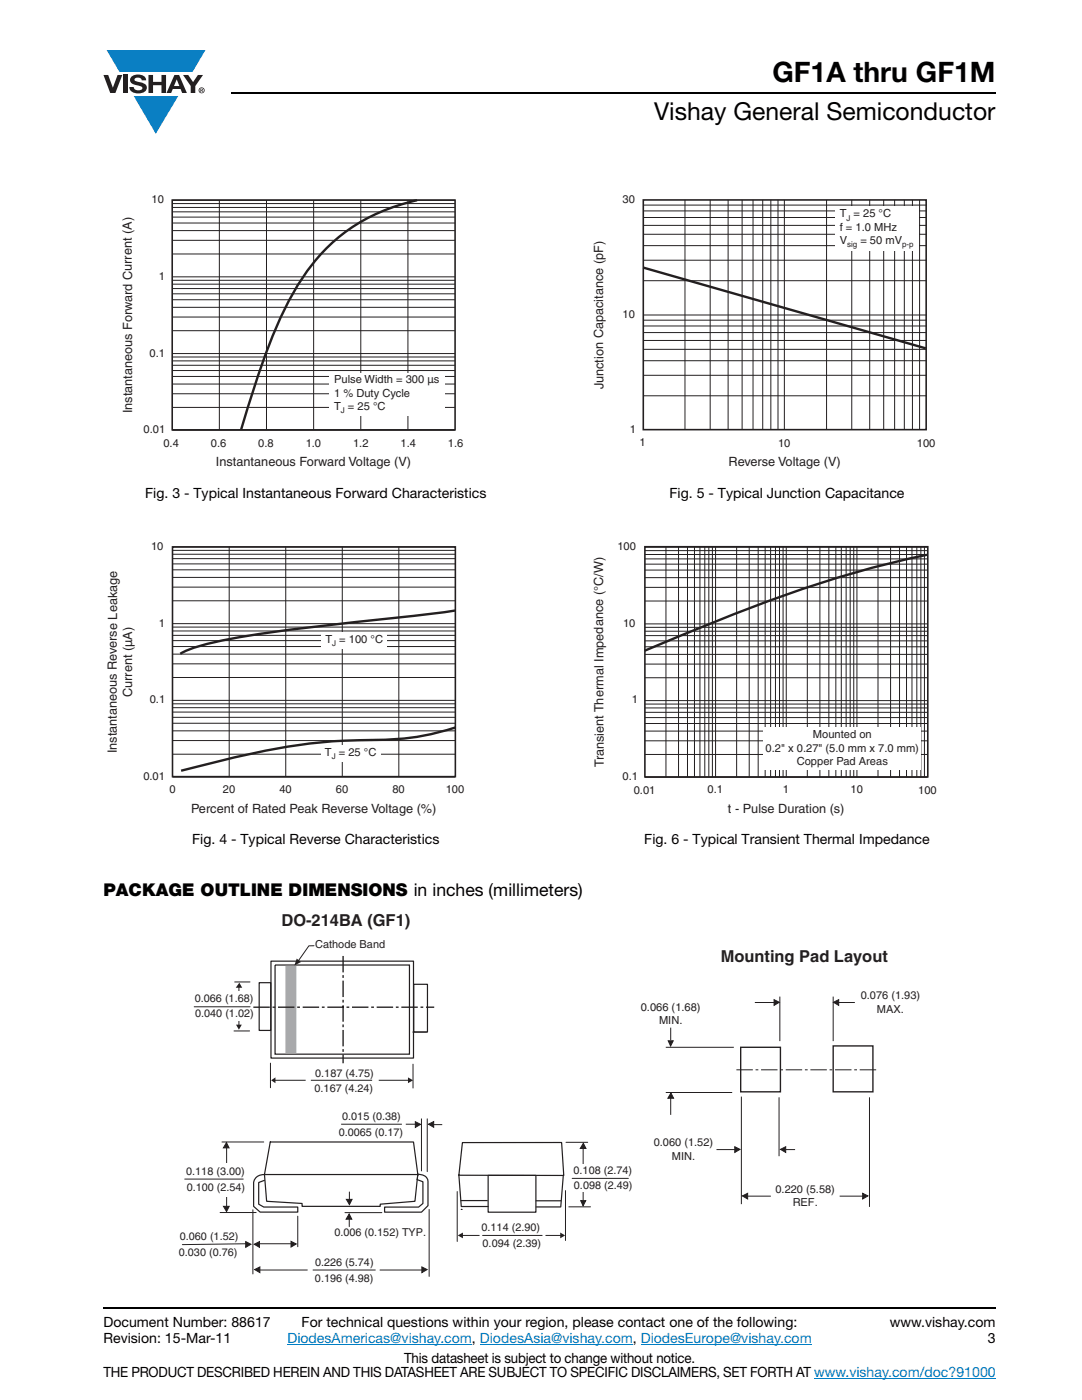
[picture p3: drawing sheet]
<svg xmlns="http://www.w3.org/2000/svg" width="216mm" height="279mm" viewBox="0 0 216 279" stroke-linecap="round" stroke-linejoin="round" font-family="sans-serif">
<g fill="#0a7fc3">
<path d="M21.3 10h19.7l-2.6 4.3h-1.1h-13.5z"/>
<path d="M26.7 19.2h8.9l-4.5 7.5z"/>
</g>
<g fill="#231f20">
<path d="M20.6 15h1l.9 2.5 1-2.5h.9l-1.4 3.6h-1z"/>
<path d="M24.6 15h.9v3.6h-.9z"/>
<path d="M26.3 15.3a2.1 2.1 0 0 1 2.8 .3l.1 .4h-.9a.79 .79 0 0 0-.7-.5 .79 .79 0 0 0-.8 .4l.3 .3 1 .2a1.08 1.08 0 0 1 1.2 1 1.08 1.08 0 0 1-1.1 1.2 1.73 1.73 0 0 1-2.4-1.2h.9a.96 .96 0 0 0 .8 .6 .96 .96 0 0 0 .9-.4 1.31 1.31 0 0 0-1.2-.6 1.03 1.03 0 0 1-1.1-.6 1.03 1.03 0 0 1 .2-1.1z"/>
<path d="M29.6 15h.9v1.3h1.7v-1.3h.9v3.6h-.9v-1.6h-1.7v1.6h-.9z"/>
<path d="M36.5 15h1.1l.9 1.4 1-1.4h1l-1.5 2.2v1.4h-.9v-1.4z"/>
<path d="M35.3 15.9l.5 1.3h-1.1zM34.8 15l-1.6 3.6h1l.3-.8h1.5l.3 .8h1l-1.6-3.6z"/>
<path d="M39.8 18a.46 .46 0 0 1 .9 0 .46 .46 0 0 1-.9 0zM39.6 18a.6 .6 0 0 0 1.2 0 .6 .6 0 0 0-1.2 0z"/>
<path d="M40.1 17.8h.2v.2h-.2zM40 17.7v.7h.1v-.3l.4 .3-.2-.3 .2-.2-.1-.2z"/>
</g>
<path d="M57.3 268.3h36.9M95.8 268.3h30.5M127.8 268.3h34.2M162.4 275.1h36.3" fill="none" stroke="#007ec4" stroke-width=".2"/>
<path d="M46.1 18.6h152.5M20.6 261h178" fill="none" stroke="#000" stroke-width=".36"/>
<path d="M24.2 38.7h68.3v54.9h-68.3z" fill="#fff"/>
<g fill="none" stroke="#231f20" stroke-width=".2">
<path d="M34.4 39.9h56.4M43.8 39.9v45.8M53.2 39.9v45.8M62.6 39.9v45.8M72 39.9v45.8M81.4 39.9v45.8M34.4 59.8h56.4M34.4 56.7h56.4M34.4 57.6h56.4M34.4 58.6h56.4M34.4 55.9h56.4M34.4 55.3h56.4"/>
<path d="M34.4 50.7h56.4M34.4 48h56.4M34.4 46h56.4M34.4 44.5h56.4M34.4 41.4h56.4M34.4 42.3h56.4M34.4 43.3h56.4M34.4 40.6h56.4M34.4 78.6h56.4M34.4 76.6h56.4M34.4 75.1h56.4M34.4 72h56.4"/>
<path d="M34.4 72.9h56.4M34.4 73.9h56.4M34.4 71.2h56.4M34.4 70.6h56.4M34.4 66h56.4M34.4 63.3h56.4M34.4 61.3h56.4M34.4 81.3h56.4M34.4 85.9h56.4"/>
</g>
<path d="M34.4 39.9h56.4v45.9h-56.4z" fill="none" stroke="#231f20" stroke-width=".32"/>
<path d="M83.2 40a35.6 35.6 0 0 0-24.1 17.5 102.1 102.1 0 0 0-9.2 22.3l-1.8 6" fill="none" stroke="#231f20" stroke-width=".48"/>
<g fill="#fff">
<path d="M65.6 74.6h23.1v8.4h-23.1z"/>
<path d="M21.1 107.9h71.5v55h-71.5z"/>
</g>
<g fill="none" stroke="#231f20" stroke-width=".2">
<path d="M34.4 119.9h56.4M34.4 117.2h56.4M34.4 115.2h56.4M34.4 113.7h56.4M34.4 110.6h56.4M34.4 111.5h56.4M34.4 112.5h56.4M34.4 109.8h56.4M34.4 109.2h56.4M45.7 109.1v45.8M57 109.1v45.8M68.3 109.1v45.8"/>
<path d="M79.6 109.1v45.8M34.4 139.8h56.4M34.4 135.2h56.4M34.4 132.5h56.4M34.4 130.5h56.4M34.4 129h56.4M34.4 125.9h56.4M34.4 126.8h56.4M34.4 127.8h56.4M34.4 125.2h56.4M34.4 124.5h56.4M34.4 150.5h56.4"/>
<path d="M34.4 147.8h56.4M34.4 145.9h56.4M34.4 144.3h56.4M34.4 141.2h56.4M34.4 142.1h56.4M34.4 143.2h56.4M34.4 140.5h56.4M34.4 155.1h56.4"/>
</g>
<path d="M34.4 109.1h56.5v45.9h-56.5z" fill="none" stroke="#231f20" stroke-width=".32"/>
<path d="M90.8 121.8l-5.3 .8-12.9 1.4a296.9 296.9 0 0 0-30.5 4.3 22.3 22.3 0 0 0-6.1 2.2M90.9 145.2a55.2 55.2 0 0 1-19.1 2.5 124.2 124.2 0 0 0-29.7 4.6l-6 1.5" fill="none" stroke="#231f20" stroke-width=".48"/>
<g fill="#fff">
<path d="M64 148.8h12v3.3h-12z"/>
<path d="M64.1 126.3h13.2v3.3h-13.2z"/>
<path d="M118.2 38.7h68.4v54.9h-68.4z"/>
</g>
<path d="M128.4 39.9h56.4v45.8h-56.4z" fill="none" stroke="#231f20" stroke-width=".32"/>
<g fill="none" stroke="#231f20" stroke-width=".2">
<path d="M136.7 39.9v45.9M141.7 39.9v45.9M145.3 39.9v45.9M148.1 39.9v45.9M150.3 39.9v45.9M152.2 39.9v45.9M153.8 39.9v45.9M155.2 39.9v45.9M156.5 39.9v45.9M164.9 39.9v45.9M170 39.9v45.9M173.5 39.9v45.9"/>
<path d="M176.3 39.9v45.9M178.5 39.9v45.9M180.4 39.9v45.9M182.1 39.9v45.9M183.5 39.9v45.9M128.4 56h56.4M128.4 51.9h56.4M128.4 49h56.4M128.4 46.8h56.4M128.4 42.1h56.4M128.4 43.4h56.4M128.4 45h56.4"/>
<path d="M128.4 40.9h56.4M128.4 79h56.4M128.4 74.9h56.4M128.4 72h56.4M128.4 69.7h56.4M128.4 65.1h56.4M128.4 66.4h56.4M128.4 67.9h56.4M128.4 63.9h56.4M128.4 62.9h56.4"/>
</g>
<path d="M128.3 53.4l56.4 16.1" fill="none" stroke="#231f20" stroke-width=".48"/>
<g fill="#fff">
<path d="M166.6 41.3h16.6v8.8h-16.6z"/>
<path d="M118.2 107.9h68.7v54.9h-68.7z"/>
</g>
<g fill="none" stroke="#231f20" stroke-width=".2">
<path d="M128.7 119.9h56.4M128.7 117.2h56.4M128.7 115.3h56.4M128.7 113.8h56.4M128.7 110.7h56.4M128.7 111.5h56.4M128.7 112.6h56.4M128.7 109.9h56.4M128.7 109.2h56.4M132.9 109.2v45.8M135.4 109.2v45.8M137.2 109.2v45.8"/>
<path d="M138.6 109.2v45.8M139.7 109.2v45.8M140.6 109.2v45.8M141.4 109.2v45.8M142.2 109.2v45.8M142.8 109.2v45.8M147 109.2v45.8M149.5 109.2v45.8M151.3 109.2v45.8M152.7 109.2v45.8M153.8 109.2v45.8M154.7 109.2v45.8"/>
<path d="M155.5 109.2v45.8M156.3 109.2v45.8M156.9 109.2v45.8M161.1 109.2v45.8M163.6 109.2v45.8M165.4 109.2v45.8M166.8 109.2v45.8M167.9 109.2v45.8M168.8 109.2v45.8M169.6 109.2v45.8M170.4 109.2v45.8M171 109.2v45.8"/>
<path d="M175.2 109.2v45.8M177.7 109.2v45.8M179.5 109.2v45.8M180.9 109.2v45.8M182 109.2v45.8M182.9 109.2v45.8M183.7 109.2v45.8M184.5 109.2v45.8M128.7 139.8h56.4M128.7 135.3h56.4M128.7 132.5h56.4M128.7 130.6h56.4"/>
<path d="M128.7 129.1h56.4M128.7 126h56.4M128.7 126.8h56.4M128.7 127.9h56.4M128.7 125.2h56.4M128.7 124.5h56.4M128.7 150.6h56.4M128.7 147.8h56.4M128.7 145.9h56.4M128.7 144.4h56.4M128.7 141.3h56.4M128.7 142.2h56.4"/>
<path d="M128.7 143.2h56.4M128.7 140.5h56.4M128.7 155.1h56.4"/>
</g>
<path d="M128.7 109.1h56.4v45.9h-56.4z" fill="none" stroke="#231f20" stroke-width=".32"/>
<path d="M185 110.7a256.3 256.3 0 0 0-46.7 15.1l-9.6 4.1" fill="none" stroke="#231f20" stroke-width=".48"/>
<g fill="#fff">
<path d="M152.3 145h31.5v8.6h-31.5z"/>
<path d="M35.7 181.9h147.9v74.4h-147.9z"/>
</g>
<path d="M116.4 228.8v11.8" fill="none" stroke="#231f20" stroke-width=".2"/>
<path d="M114.2 232.3h4.7v5.5h-4.7z" fill="#fff"/>
<path d="M45.2 229.1v12.1" fill="none" stroke="#231f20" stroke-width=".2"/>
<path d="M42.5 232.1h4.7v6.8h-4.7z" fill="#fff"/>
<path d="M54.1 191.8h28.4v19.4h-28.4zM85.2 206h-2.6v-9.6h2.7v9.6M106.9 234.6h-9.5v7.3h9.5v-7.2" fill="none" stroke="#231f20" stroke-width=".24"/>
<path d="M54 212.2v4.9M82.4 206h2.7M82.4 212.4v4.7M68.1 224.4h12.1M69.7 237.9v2.4M81 224.4h2.2M84.1 223.3v10.4M85.3 223.3v10.5M85.9 224.4h2.3M43.9 242h7.2M50.5 241.4v12.8M85.6 241.4v13.3" fill="none" stroke="#231f20" stroke-width=".2"/>
<g fill="#231f20">
<path d="M81.4 215l1 .6-1 .6z"/>
<path d="M54.1 215.6l.9-.6v1.2z"/>
</g>
<path d="M36.9 235.3h11.6M44.3 227.9h8.3M59.4 242.7v6.1" fill="none" stroke="#231f20" stroke-width=".2"/>
<path d="M83.4 234.3l-.6 5.4-6.9 .6v.5h-15.6v-.6l-7.1-.5-.4-5.3" fill="none" stroke="#231f20" stroke-width=".24"/>
<path d="M52.8 234.4v.1z" fill="#231f20"/>
<path d="M52.8 234.4v.1v-.1" fill="none" stroke="#231f20" stroke-width=".2"/>
<path d="M52.8 234.4a1.9 1.9 0 0 0-2.2 1.6v4.8l1.3 1.1h7.5v-1h-6.8l-1-.6v-4.3l1.2-.4M83.3 234.4a1.74 1.74 0 0 1 2.1 1.3v4.9l-1.3 1.3h-7.4v-1h6.8l.9-.7v-4.4l-1.2-.4" fill="none" stroke="#231f20" stroke-width=".24"/>
<path d="M83.4 234.4v.1z" fill="#231f20"/>
<path d="M83.4 234.5v-.1v.1M83.4 234.4l-.2 1M68.8 242h7.4" fill="none" stroke="#231f20" stroke-width=".2"/>
<path d="M91.6 234.4l.7-6.4h19.8l.4 6.6-21-.1" fill="none" stroke="#231f20" stroke-width=".24"/>
<path d="M92 241.4h.2z" fill="#231f20"/>
<path d="M92.2 241.4h-.2h.2" fill="none" stroke="#231f20" stroke-width=".2"/>
<g fill="#231f20">
<path d="M111.8 246l1 .6-1 .5z"/>
<path d="M91.3 246.6l1.1-.6v1.1z"/>
</g>
<path d="M47.7 196.7v8.2M91.2 237.8v10M112.8 237.6v10M51.8 253.5h9.5M62.5 253.5h12.4M75.8 253.5h9.2M91.9 246.6h3.7M96.3 246.6h11.9M108.9 246.6h3.5" fill="none" stroke="#231f20" stroke-width=".2"/>
<path d="M53.9 227.9h28.6l.9 6.5h-30.6z" fill="none" stroke="#231f20" stroke-width=".24"/>
<path d="M45 197.8h4.6v5.9h-4.6z" fill="#fff"/>
<path d="M51.7 196.1h2.3v9.5h-2.3z" fill="none" stroke="#231f20" stroke-width=".24"/>
<g fill="#231f20">
<path d="M47.8 196.1l.5 1h-1.3z"/>
<path d="M59.2 191.3l.9 .7-1.4 .7z"/>
</g>
<path d="M46.8 196h3.1" fill="none" stroke="#231f20" stroke-width=".2"/>
<path d="M47.1 204.5h1.2l-.6 1z" fill="#231f20"/>
<path d="M38.7 200.9h11.2M46.7 205.8h3.1" fill="none" stroke="#231f20" stroke-width=".2"/>
<path d="M91.6 234.6l.4 6.1M112.4 234.7l-.5 6.2" fill="none" stroke="#231f20" stroke-width=".24"/>
<path d="M69.1 239.4h1.1l-.5 1z" fill="#231f20"/>
<path d="M69.1 239.4h1.1l-.5 1z" fill="none" stroke="#231f20" stroke-width=".2"/>
<path d="M82.9 223.9l1 .5-1 .6z" fill="#231f20"/>
<path d="M82.9 223.9l1 .5-1 .6z" fill="none" stroke="#231f20" stroke-width=".2"/>
<path d="M85.5 224.4l1-.6v1.2z" fill="#231f20"/>
<path d="M85.5 224.4l1-.6v1.2z" fill="none" stroke="#231f20" stroke-width=".2"/>
<path d="M50.8 253.4l1.1-.6v1.2z" fill="#231f20"/>
<path d="M50.8 253.4l1.1-.6v1.2zM69.7 242.3v2.5" fill="none" stroke="#231f20" stroke-width=".2"/>
<path d="M84.2 252.8l1 .6-1 .6z" fill="#231f20"/>
<path d="M84.2 252.8l1 .6-1 .6z" fill="none" stroke="#231f20" stroke-width=".2"/>
<path d="M58.1 247.7l1 .6-1 .6z" fill="#231f20"/>
<path d="M58.1 247.7l1 .6-1 .6z" fill="none" stroke="#231f20" stroke-width=".2"/>
<path d="M50.7 248.3l1.1-.5v1.1z" fill="#231f20"/>
<path d="M50.7 248.3l1.1-.5v1.1z" fill="none" stroke="#231f20" stroke-width=".2"/>
<path d="M49 247.8l1.1 .5-1.1 .6z" fill="#231f20"/>
<path d="M49 247.8l1.1 .5-1.1 .6z" fill="none" stroke="#231f20" stroke-width=".2"/>
<path d="M44.6 240.7h1.1l-.5 1.1z" fill="#231f20"/>
<path d="M44.6 240.7h1.1l-.5 1.1z" fill="none" stroke="#231f20" stroke-width=".2"/>
<path d="M45.2 228l.5 1.1h-1.1z" fill="#231f20"/>
<path d="M45.2 228l.5 1.1h-1.1zM49 248.2l-12.6 .2M51.9 248.2h6.4" fill="none" stroke="#231f20" stroke-width=".2"/>
<path d="M69.7 242.3l.5 1h-1.1z" fill="#231f20"/>
<path d="M112.9 228h4.4M69.7 242.3l.5 1h-1.1zM113.5 240.9h4.3" fill="none" stroke="#231f20" stroke-width=".2"/>
<path d="M116.4 228.2l.5 1h-1.1z" fill="#231f20"/>
<path d="M116.4 228.2l.5 1h-1.1z" fill="none" stroke="#231f20" stroke-width=".2"/>
<path d="M115.9 239.6h1l-.5 1.1z" fill="#231f20"/>
<g fill="none" stroke="#231f20" stroke-width=".2">
<path d="M54.6 215.6h6.4M62 215.6h12.3M75.6 215.6h6.2M133.8 205.1v2.5M133.8 219v3.5M150.6 200.1h3.9M167.1 200.1h3.5M114.2 235.2h11.2M115.9 239.6h1l-.5 1.1zM143 229.4h3.8M149.2 238.7h4.6M156.7 229.4h2"/>
<path d="M167.5 238.7h4.7"/>
</g>
<path d="M54.9 192.6h26.8v17.8h-26.8zM91.9 239.6h5.4M106.9 239.6h5.1M92 240.8h5.4M107 240.9h4.8" fill="none" stroke="#231f20" stroke-width=".24"/>
<path d="M166.3 200l1.1-.5v1.1z" fill="#231f20"/>
<path d="M166.3 200l1.1-.5v1.1z" fill="none" stroke="#231f20" stroke-width=".2"/>
<path d="M155.7 229.4l1.1-.5v1.1z" fill="#231f20"/>
<path d="M155.7 229.4l1.1-.5v1.1z" fill="none" stroke="#231f20" stroke-width=".2"/>
<path d="M148.1 238.7l1.1-.6v1.2z" fill="#231f20"/>
<path d="M148.1 238.7l1.1-.6v1.2z" fill="none" stroke="#231f20" stroke-width=".2"/>
<path d="M154.5 199.5l1 .5-1 .6z" fill="#231f20"/>
<path d="M154.5 199.5l1 .5-1 .6z" fill="none" stroke="#231f20" stroke-width=".2"/>
<path d="M146.6 228.9l1.1 .5-1.1 .6z" fill="#231f20"/>
<path d="M146.6 228.9l1.1 .5-1.1 .6z" fill="none" stroke="#231f20" stroke-width=".2"/>
<path d="M172.1 238.1l1.1 .6-1.1 .6z" fill="#231f20"/>
<path d="M172.1 238.1l1.1 .6-1.1 .6z" fill="none" stroke="#231f20" stroke-width=".2"/>
<path d="M133.3 207.7h1l-.5 1.1z" fill="#231f20"/>
<path d="M133.3 207.7h1l-.5 1.1z" fill="none" stroke="#231f20" stroke-width=".2"/>
<path d="M133.9 218.1l.5 1.1h-1.1z" fill="#231f20"/>
<path d="M62.7 188.7l-1.1 .1-2 2.9M155.6 198.9v8.9M166.3 198.9v8.9M132.8 209h13.6M132.8 218h13.3M133.9 218.1l.5 1.1h-1.1zM147.9 218.9v21.4M155.5 219v11.7M173.5 219v21.9" fill="none" stroke="#231f20" stroke-width=".2"/>
<path d="M58 192.8v17.4" fill="none" stroke="#a7a9ac" stroke-width="2.2" stroke-linecap="butt"/>
<path d="M68.5 190.8v21.4M50.6 201h36" fill="none" stroke="#231f20" stroke-width=".27" stroke-dasharray="3.3 .5 .5 .5" stroke-linecap="butt"/>
<path d="M147.8 209h7.9v8.9h-7.9zM166.3 208.7h7.9v9.2h-7.9z" fill="none" stroke="#231f20" stroke-width=".27"/>
<path d="M146.9 213.5h28.2" fill="none" stroke="#231f20" stroke-width=".2" stroke-dasharray="3.3 .5 .5 .5" stroke-linecap="butt"/>
<text font-size="5.6" x="154.1" y="16.4">GF1A thru GF1M</text>
<text font-size="4.9" x="130.5" y="24">Vishay General Semiconductor</text>
<text font-size="3.5" x="20.6" y="178.9">PACKAGE OUTLINE DIMENSIONS in inches (millimeters)</text>
<g font-size="3.3" fill="#231f20">
<text x="56.2" y="184.8">DO-214BA (GF1)</text>
<text x="143.8" y="192">Mounting Pad Layout</text>
</g>
<g font-size="2.8">
<text x="29" y="99.4">Fig. 3 - Typical Instantaneous Forward Characteristics</text>
<text x="133.6" y="99.4">Fig. 5 - Typical Junction Capacitance</text>
<text x="38.4" y="168.5">Fig. 4 - Typical Reverse Characteristics</text>
<text x="128.6" y="168.5">Fig. 6 - Typical Transient Thermal Impedance</text>
<text x="20.6" y="264.9">Document Number: 88617</text>
<text x="20.6" y="268.1">Revision: 15-Mar-11</text>
<text x="60.2" y="264.9">For technical questions within your region, please contact one of the following:</text>
<text x="177.5" y="264.9">www.vishay.com</text>
<text x="197.1" y="268.1">3</text>
<text x="20.6" y="274.8">THE PRODUCT DESCRIBED HEREIN AND THIS DATASHEET ARE SUBJECT TO SPECIFIC DISCLAIMERS, SET FORTH AT www.vishay.com/doc?91000</text>
<text x="80.7" y="272">This datasheet is subject to change without notice.</text>
</g>
<text font-size="2.8" fill="#007ec4" x="57.3" y="268.1">DiodesAmericas@vishay.com, DiodesAsia@vishay.com, DiodesEurope@vishay.com</text>
<g font-size="2.5" fill="#231f20">
<text x="120.4" y="77.7" transform="rotate(-90 120.4 77.7)">Junction Capacitance (pF)</text>
<text x="26.4" y="82.5" transform="rotate(-90 26.4 82.5)">Instantaneous Forward Current (A)</text>
<text x="43.1" y="93">Instantaneous Forward Voltage (V)</text>
<text x="145.4" y="93">Reverse Voltage (V)</text>
<text x="26.4" y="139.1" transform="rotate(-90 26.4 139.1)">Current (µA)</text>
<text x="23.3" y="150.3" transform="rotate(-90 23.3 150.3)">Instantaneous Reverse Leakage</text>
<text x="120.5" y="153" transform="rotate(-90 120.5 153)">Transient Thermal Impedance (°C/W)</text>
<text x="38.1" y="162.3">Percent of Rated Peak Reverse Voltage (%)</text>
<text x="145.3" y="162.2">t - Pulse Duration (s)</text>
</g>
<g font-size="2.2" fill="#231f20">
<text x="30.2" y="40.6">10</text>
<text x="124.2" y="40.6">30</text>
<text x="167.6" y="46">f = 1.0 MHz</text>
<text x="167.6" y="43.4">T</text>
<text x="170.3" y="43.4">= 25 °C</text>
<text x="167.6" y="48.7">V</text>
<text x="171.7" y="48.7">= 50 mV</text>
<text x="31.7" y="55.9">1</text>
<text x="124.2" y="63.5">10</text>
<text x="29.8" y="71.2">0.1</text>
<text x="66.7" y="76.5">Pulse Width = 300 µs</text>
<text x="66.7" y="79.2">1 % Duty Cycle</text>
<text x="66.7" y="81.9">T = 25 °C</text>
<text x="28.7" y="86.4">0.01</text>
<text x="32.6" y="89.2">0.4</text>
<text x="42.1" y="89.2">0.6</text>
<text x="51.5" y="89.2">0.8</text>
<text x="61" y="89.2">1.0</text>
<text x="70.5" y="89.2">1.2</text>
<text x="79.9" y="89.2">1.4</text>
<text x="89.4" y="89.2">1.6</text>
<text x="125.6" y="86.4">1</text>
<text x="127.6" y="89.1">1</text>
<text x="155.3" y="89.2">10</text>
<text x="182.9" y="89.1">100</text>
<text x="30.2" y="109.8">10</text>
<text x="123.2" y="109.8">100</text>
<text x="31.7" y="125.1">1</text>
<text x="124.3" y="125.1">10</text>
<text x="64.9" y="128.3">T = 100 °C</text>
<text x="29.9" y="140.4">0.1</text>
<text x="126.1" y="140.4">1</text>
<text x="162.2" y="147.4">Mounted on</text>
<text x="28.6" y="155.7">0.01</text>
<text x="64.8" y="150.8">T = 25 °C</text>
<text x="124.2" y="155.7">0.1</text>
<text x="152.8" y="150">0.2&quot; x 0.27&quot; (5.0 mm x 7.0 mm)</text>
<text x="159" y="152.7">Copper Pad Areas</text>
<text x="33.8" y="158.3">0</text>
<text x="44.5" y="158.3">20</text>
<text x="55.8" y="158.3">40</text>
<text x="67" y="158.3">60</text>
<text x="78.3" y="158.3">80</text>
<text x="88.9" y="158.3">100</text>
<text x="126.5" y="158.4">0.01</text>
<text x="141.2" y="158.3">0.1</text>
<text x="156.2" y="158.3">1</text>
<text x="169.7" y="158.3">10</text>
<text x="183.2" y="158.4">100</text>
<text x="62.9" y="189.3">Cathode Band</text>
<text x="38.9" y="200">0.066 (1.68)</text>
<text x="39" y="203">0.040 (1.02)</text>
<text x="127.9" y="201.8">0.066 (1.68)</text>
<text x="171.7" y="199.4">0.076 (1.93)</text>
<text x="175" y="202.1">MAX.</text>
<text x="131.5" y="204.4">MIN.</text>
<text x="62.9" y="214.9">0.187 (4.75)</text>
<text x="62.8" y="217.9">0.167 (4.24)</text>
<text x="67.6" y="226.7">0.0065 (0.17)</text>
<text x="68.3" y="223.5">0.015 (0.38)</text>
<text x="130.5" y="228.8">0.060 (1.52)</text>
<text x="134.1" y="231.4">MIN.</text>
<text x="37.2" y="234.5">0.118 (3.00)</text>
<text x="37.3" y="237.8">0.100 (2.54)</text>
<text x="114.5" y="234.3">0.108 (2.74)</text>
<text x="114.5" y="237.3">0.098 (2.49)</text>
<text x="154.8" y="238.1">0.220 (5.58)</text>
<text x="96.1" y="245.7">0.114 (2.90)</text>
<text x="158.2" y="240.7">REF.</text>
<text x="35.7" y="250.6">0.030 (0.76)</text>
<text x="35.9" y="247.4">0.060 (1.52)</text>
<text x="66.7" y="246.7">0.006 (0.152) TYP.</text>
<text x="96.3" y="248.9">0.094 (2.39)</text>
<text x="62.9" y="255.8">0.196 (4.98)</text>
<text x="62.9" y="252.6">0.226 (5.74)</text>
</g>
<g font-size="1.6" fill="#231f20">
<text x="168.9" y="44">J</text>
<text x="169" y="49.3">sig</text>
<text x="180" y="49.3">p-p</text>
<text x="68" y="82.5">J</text>
<text x="66.3" y="128.9">J</text>
<text x="66.2" y="151.5">J</text>
</g>
</svg>
